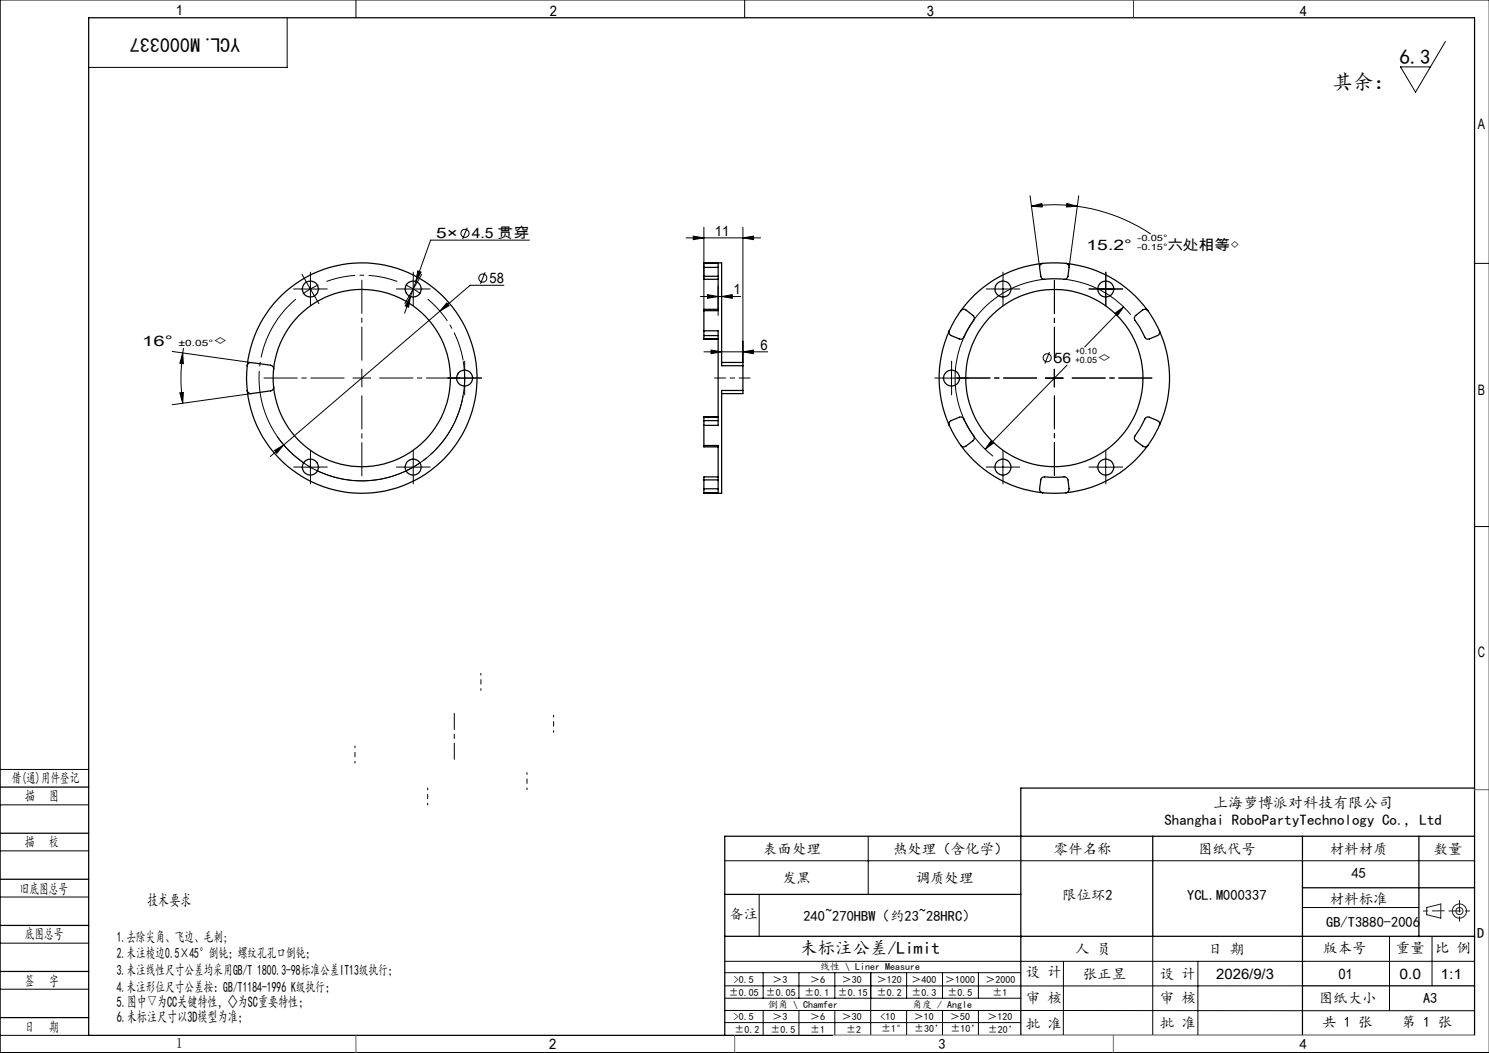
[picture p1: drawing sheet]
<svg xmlns="http://www.w3.org/2000/svg" width="420mm" height="297mm" viewBox="0 0 420 297" stroke-linecap="round" stroke-linejoin="round" font-family="sans-serif">
<g fill="none" stroke="#000" stroke-width=".28">
<path d="M100.4 0v5M210 0v5M420 0h-419.9v297h419.9M81 5v14h-56M407.7 11.7l-8.4 14.3-4.3-7.1h8.5M290.5 55.2l2.7 20.2M290.9 58.2l3-.8 .1 1zM290.9 58.2l6-.5 6.9 .5M300.9 57.4l2.9 .8-3 .2zM303.8 58.2a49.7 49.7 0 0 1 20.8 7.8M304.3 55.2l-2.7 20.2M86.3 79.4l1.3 2.1"/>
<path d="M87.6 79v5M116.6 79v5M117.3 79.4l-1.5 4.2M117.8 76.4l1 .4-1.5 2.6zM131.8 64.2l-1.3 3.2M136.8 76.8l-1.3 3.2M149.3 67.7h-27.8l-4.2 11.7M193.5 67.1h21.1M195.5 66.6l3 .5-3 .5zM198.5 64.1v23.1M209.5 67.1l3-.5v1zM209.5 64.1v38.1"/>
<path d="M282.9 79v5M294.6 78.8a28 28 0 0 0-24.1 20 28 28 0 0 0 9.6 29.9M300.1 78.8a28 28 0 0 1 18.8 10M311.9 79v5M415.9 74.3h4.1M48.6 99.1l22.3 3.2M51.5 99.6l.2 3-1-.1zM51.5 99.6l-.5 6 .1 3.1 .4 5M51.8 98.2l-.3 1.4M85.1 81.5h5M87.6 81.5l-2.2 1.4M87.6 81.5l1.2 2.2"/>
<path d="M89.8 80.4l-2.2 1.1M114.1 81.5h5M115.8 83.6l-1.7 4.8M115.8 83.6l-.5 3-1-.3zM124.1 87.8l-47.9 41M126 85.4l.7 .8-2.6 1.6zM142.1 80.5h-9.5l-8.5 7.3M197.6 83.6h11.3M198.5 99.2h18M199.6 83.1l3 .5-3 .5zM200.6 98.7l3 .5-3 .6zM202.6 80.6v8.4"/>
<path d="M203.6 83.6l3-.5v1zM209.5 99.2l3-.5v1.1zM280.4 81.5h5M296 99.3l-1.3 3.2M309.4 81.5h5M314.5 88.4l2.4-1.8-1.7 2.5zM316.9 86.6l-10.9 11.3M50.7 110.8l1-.1-.2 3zM70.9 111l-22.3 3.2M128.6 106.6h5M130.7 101.9a29 29 0 0 1-17.8 31.6 29 29 0 0 1-34.7-10.3M131.1 104.1v5"/>
<path d="M265.9 106.6h5M268.4 104.1v5M294.9 106.6h5M297.4 104.1v5M301 103l-23.1 23.7M77.4 127.1l2.6-1.6-1.9 2.3zM85.1 131.8h5M87.6 129.3v5M114.1 131.8h5M116.6 129.3v5M279.6 124.2l.7 .7-2.4 1.8zM280.4 131.8h5"/>
<path d="M282.9 129.3v5M309.4 131.8h5M311.9 129.3v5M415.9 148.5h4.1M0 217h25M0 227h25M0 240h25M244.9 236v16.3M0 253h25M204.4 242.8h211.5M214.1 252.4v11.8M367.4 256h32.8"/>
<path d="M0 266h25M0 279h25M204.4 271.1h211.5M204.4 278.1h163M204.4 274.4h83.5M215.3 274.4v7.1M225.4 274.4v7.1M235.5 274.4v7.1M245.6 274.4v17.6M255.7 274.4v7.1M265.9 274.4v7.1M276 274.4v7.1"/>
<path d="M300 271.1l-.1 21M325.2 264.1v27.9M337.9 271.1v20.9M391.9 264.1v21M403.9 264.1v14M0 292h25M204.4 285l211.5 .1M204.4 288.4h83.5M204.5 281.5h83.5M215.3 285v7M225.4 285v7M235.5 285v7"/>
<path d="M255.7 285v7M265.9 285v7M276 285v7M287.9 292h128"/>
<circle cx="131.1" cy="65.8" r="1.15"/>
<circle cx="136.2" cy="78.4" r="1.14"/>
<circle cx="295.4" cy="100.9" r="1.14"/>
</g>
<path d="M116.6 81.5l-2.2-1.1M116.6 81.5l2.1 1.3M131.1 106.6l-.1-2.5M131.1 106.6l-.1 2.5" fill="none" stroke="#000" stroke-width=".28" stroke-dasharray="30.5 1.3 1.3 1.3" stroke-linecap="butt"/>
<path d="M112 79.4a29 29 0 0 0-19.9 0M130.6 101.6a29 29 0 0 0-9.9-17.2" fill="none" stroke="#000" stroke-width=".28" stroke-dasharray="30.5 1.3 1.3 1.3" stroke-dashoffset="22.2" stroke-linecap="butt"/>
<path d="M83.5 84.4a29 29 0 0 0 4.1 47.3 29 29 0 0 0 43-20.1" fill="none" stroke="#000" stroke-width=".28" stroke-dasharray="30.5 1.3 1.3 1.3" stroke-dashoffset="10.9" stroke-linecap="butt"/>
<g fill="none" stroke="#191924" stroke-width=".28">
<path d="M402.4 256l4-1v4l-4-1z"/>
<circle cx="411.7" cy="257" r="1"/>
<circle cx="411.7" cy="257" r="2"/>
</g>
<path d="M211.6 106.6h-10" fill="none" stroke="#000" stroke-width=".28" stroke-dasharray="30.5 1.3 1.3 1.3" stroke-dashoffset="27.4"/>
<g fill="none" stroke="#000" stroke-width=".28" stroke-dasharray="30.5 1.3 1.3 1.3">
<path d="M86.3 79.3l-1.1-1.9M87.6 79v-2.2M116.6 79v-2.2M117.8 79.3l1.1-1.9M282.9 79v-2.2M311.9 79v-2.2M85.1 81.5h-2.3M87.6 84v2.3M88.8 83.7l1.1 1.9M90.1 81.5h2.2M114.1 81.5h-2.3M115.3 83.7l-1.1 1.9"/>
<path d="M116.6 84v2.3M116.6 81.5l1.2-2.2M116.6 81.5l-1.3 2.2M119.1 81.5h2.2M280.4 81.5h-2.2M282.9 84v2.3M285.4 81.5h2.3M309.4 81.5h-2.2M311.9 84v2.3M314.4 81.5h2.3M102.1 106.6v-2.5M102.1 106.6h-2.5"/>
<path d="M102.1 106.6v2.5M102.1 106.6h2.5M128.6 106.6h-2.3M131.1 104.1v-2.2M131.1 109.1v2.3M131.1 106.6h2.5M131.1 106.6h-2.5M133.6 106.6h2.2M265.9 106.6h-2.2M268.4 104.1v-2.2M268.4 109.1v2.3M270.9 106.6h2.3"/>
<path d="M85.1 131.7h-2.3M87.6 129.2v-2.2M87.6 134.2v2.3M90.1 131.7h2.2M114.1 131.7h-2.3M116.6 129.2v-2.2M116.6 134.2v2.3M119.1 131.7h2.2M280.4 131.7h-2.2M282.9 129.2v-2.2M282.9 134.2v2.3M285.4 131.7h2.3"/>
<path d="M309.4 131.7h-2.2M311.9 129.2v-2.2M311.9 134.2v2.3M314.4 131.7h2.3"/>
</g>
<path d="M97.1 106.6h-22.6M102.1 101.6v-22.6M102.1 111.6v22.6M107.1 106.6h22.6M292.4 106.6h-22.5M297.4 101.6v-22.5M297.4 111.6v22.5M302.4 106.6h22.5" fill="none" stroke="#000" stroke-width=".28" stroke-dasharray="30.5 1.3 1.3 1.3" stroke-dashoffset="21.1"/>
<path d="M128.1 201.2v13" fill="none" stroke="#000" stroke-width=".28" stroke-dasharray="30.5 1.3 1.3 1.3" stroke-dashoffset="25.9"/>
<path d="M135.6 194.7v-4.8M100.1 215.2v-4.8M156.2 206.6v-4.9M120.6 227.1v-4.8M148.6 222.7v-4.8" fill="none" stroke="#000" stroke-width=".28" stroke-dasharray="30.5 1.3 1.3 1.3" stroke-dashoffset="30"/>
<g fill="none" stroke="#000" stroke-width=".35">
<path d="M25 5h390.9v287h-390.9zM198.5 74.3h4.1v13.3h-4.1M198.5 74.3v-.1h5.1v28.9h5.9M198.5 74.3v1.1M198.5 77.9v.9h4.1M198.5 75.4v2.5M198.5 75.4h4.1M198.5 77.9h4.1M294.1 74.3a1.03 1.03 0 0 0-.9 1.1l.4 2.5a.97 .97 0 0 0 1 .9l2.1-.2 3.4 .2a1.04 1.04 0 0 0 1.1-.9l.4-2.5a1.03 1.03 0 0 0-.9-1.1M294.1 74.3l2.5-.1 4.1 .1M294.1 74.3a32.4 32.4 0 0 0-23.1 13.3M300.7 74.3a32.6 32.6 0 0 1 23.1 13.3"/>
<path d="M198.5 87.6v5.7M198.5 93.3h4.1v26.7h-4.1M198.5 93.3v1.3M198.5 95.6l4.1 .1M198.5 94.6h4.1M198.5 95.6h4.1M198.5 94.6v1M202.6 87.2h-4.1v.4M267.8 93.3a32.4 32.4 0 0 0 0 26.7M271 87.6a1.04 1.04 0 0 1 1.5-.2l1.9 1.6a.99 .99 0 0 1 .2 1.3l-2.7 4.8a.97 .97 0 0 1-1.3 .5l-2.3-1a1.05 1.05 0 0 1-.5-1.3M271 87.6l-1.8 2.8-1.4 2.9M323.8 87.6a1.07 1.07 0 0 0-1.5-.2l-1.9 1.6a.99 .99 0 0 0-.3 1.3l1.6 2.3 1.2 2.5a1 1 0 0 0 1.3 .5l2.3-1a.98 .98 0 0 0 .5-1.3"/>
<path d="M323.8 87.6l1.7 2.8 1.5 2.9M327 93.3a32.4 32.4 0 0 1 0 26.7M69.7 103.1a.97 .97 0 0 1 1.2-.8l5.4 .7a1.03 1.03 0 0 1 .9 1.1M69.7 103.1a28.9 28.9 0 0 0 0 7M69.7 103.1a32.5 32.5 0 0 1 49.6-24 32.5 32.5 0 0 1 0 55.1 32.5 32.5 0 0 1-49.6-24.1M77.2 109.1a.97 .97 0 0 1-.9 1.1l-5.4 .8a1.03 1.03 0 0 1-1.2-.9M77.2 104.1l-.2 1.9 .2 3.1M77.2 104.1a25 25 0 0 1 38.1-18.7 25 25 0 0 1 0 42.4 25 25 0 0 1-38.1-18.7M198.5 120v5.7M198.5 118.6v1.4M198.5 118.6h4.1M198.5 117.7h4.1"/>
<path d="M202.6 117.6h-4.1v1M203.6 102.2h5.9v.9M209.5 110.1h-5.9v29h-5.1v-.1M209.5 103.1v7M209.5 110.1v.9h-5.9M267.8 120a1.05 1.05 0 0 1 .5-1.4l2.3-.9a.97 .97 0 0 1 1.3 .5l2.7 4.7a.99 .99 0 0 1-.2 1.4l-1.9 1.5a.99 .99 0 0 1-1.5-.1M267.8 120l1.4 2.9 1.8 2.8M327 120a.98 .98 0 0 0-.5-1.4l-2.3-.9a1 1 0 0 0-1.3 .5l-1.2 2.4-1.6 2.3a.99 .99 0 0 0 .3 1.4l1.9 1.5a1.02 1.02 0 0 0 1.5-.1M327 120l-1.5 2.9-1.7 2.8M198.5 125.7h4.1v13.3h-4.1M198.5 125.7v.3h4.1M198.5 137.9v1.1"/>
<path d="M198.5 135.4v2.5M198.5 137.9h4.1M198.5 135.4h4.1M202.6 134.5h-4.1v.9M271 125.7a32.7 32.7 0 0 0 23.1 13.3M294.1 139a1.03 1.03 0 0 1-.9-1.1l.4-2.5a.97 .97 0 0 1 1-.9l2.8 .2 2.7-.2a1.04 1.04 0 0 1 1.1 .9l.4 2.5a1.03 1.03 0 0 1-.9 1.1M294.1 139l2.5 .1 4.1-.1M323.8 125.7a32.9 32.9 0 0 1-23.1 13.3M0 222h25M0 235h25M325.2 235.9v28.2M367.4 235.9v56.1"/>
<path d="M400.2 235.9v28.3M415.9 235.9h-211.5v56.1M415.9 222.3h-128v69.7M0 248h25M204.4 252.3h83.5M367.4 250.4h48.5M0 261h25M0 274h25M204.4 264.1h211.5M367.4 278.1h48.5M0 287h25"/>
<circle cx="87.5" cy="81.5" r="2.26"/>
<circle cx="116.6" cy="81.5" r="2.25"/>
<circle cx="282.9" cy="81.5" r="2.25"/>
<circle cx="311.9" cy="81.5" r="2.25"/>
<circle cx="131.1" cy="106.6" r="2.25"/>
<circle cx="268.4" cy="106.6" r="2.25"/>
<circle cx="297.4" cy="106.6" r="25"/>
<circle cx="87.5" cy="131.8" r="2.26"/>
<circle cx="116.6" cy="131.8" r="2.25"/>
<circle cx="282.9" cy="131.8" r="2.25"/>
<circle cx="311.9" cy="131.8" r="2.25"/>
</g>
<path d="M407.4 256.9l-5.9 .1M408.7 256.9h6M411.7 253.9v6" fill="none" stroke="#191924" stroke-width=".28" stroke-dasharray="6.3 1.3 1.3 1.3" stroke-dashoffset="3"/>
<path d="M235 292h180.9" fill="none" stroke="#c0c0c0" stroke-width=".28"/>
<path d="M319.7 0v5M415.9 222.7h4.1M100.4 292v5M207.2 292v5M314 292v5" fill="none" stroke="#00f" stroke-width=".28"/>
<path d="M406.4 255h.1" fill="none" stroke="#0ff" stroke-width=".28"/>
<g fill="#000">
<path d="M51.5 99.6l.2 3-1-.1zM50.7 110.8l1-.1-.2 3zM77.4 127.1l.7 .7 1.9-2.3zM126 85.4l-1.9 2.4 2.6-1.6zM115.8 83.6l-1.5 2.7 1 .3zM117.8 76.4l-.5 3 1.5-2.6zM279.6 124.2l-1.7 2.5 2.4-1.8zM314.5 88.4l.7 .7 1.7-2.5zM300.9 57.4l2.9 .8-3 .2zM290.9 58.2l3-.8 .1 1z"/>
<path d="M209.5 99.2l3-.5v1.1zM200.6 98.7l3 .5-3 .6zM203.6 83.6l3-.5v1zM199.6 83.1l3 .5-3 .5zM209.5 67.1l3-.5v1zM195.5 66.6l3 .5-3 .5z"/>
</g>
<g font-size="5.8">
<text x="394.8" y="18">6.3</text>
<text x="375.8" y="25.2">其余：</text>
</g>
<text font-size="5.6" x="67.7" y="10.6" transform="rotate(-180 67.7 10.6)">YCL.M000337</text>
<text font-size="4.9" x="225.7" y="269">未标注公差/Limit</text>
<text font-size="4.7" x="41.5" y="255.5">技术要求</text>
<g font-size="4.2">
<text x="342.2" y="227.9">上海萝博派对科技有限公司</text>
<text x="328.5" y="232.8">Shanghai RoboPartyTechnology Co., Ltd</text>
<text x="32.9" y="284.1">5.图中▽为CC关键特性，◇为SC重要特性；</text>
<text x="32.9" y="288.3">6.未标注尺寸以3D模型为准；</text>
</g>
<g font-size="4.1">
<text x="49.6" y="4.3">1</text>
<text x="155.1" y="4.6">2</text>
<text x="261.4" y="4.6">3</text>
<text x="366.6" y="4.6">4</text>
<text x="416.9" y="36.3">A</text>
<text x="123.1" y="67.3">5×</text>
<text x="133.1" y="67.3">4.5 贯穿</text>
<text x="201.7" y="66.5">11</text>
<text x="306.5" y="70.5">15.2°</text>
<text x="329.3" y="70.5">六处相等◇</text>
<text x="138.1" y="79.9">58</text>
<text x="206.9" y="83">1</text>
<text x="40.1" y="97.6">16°</text>
<text x="60.1" y="97.6">◇</text>
<text x="214.5" y="98.7">6</text>
<text x="297.3" y="102.4">56</text>
<text x="309.5" y="102.4">◇</text>
<text x="416.9" y="111.3">B</text>
<text x="416.9" y="185.3">C</text>
<text x="3.3" y="220.9">借(通)用件登记</text>
<text x="7.1" y="226">描</text>
<text x="13.9" y="226">图</text>
<text x="7" y="238.9">描</text>
<text x="13.8" y="238.9">校</text>
<text x="215.3" y="240.8">表面处理</text>
<text x="251.9" y="240.8">热处理（含化学）</text>
<text x="297.3" y="240.8">零件名称</text>
<text x="337.9" y="240.8">图纸代号</text>
<text x="375.1" y="240.8">材料材质</text>
<text x="404.4" y="240.8">数量</text>
<text x="220.6" y="249">发黑</text>
<text x="258.3" y="249">调质处理</text>
<text x="381.2" y="247.7">45</text>
<text x="5.6" y="252">旧底图总号</text>
<text x="299.6" y="253.7">限位环2</text>
<text x="334.9" y="253.7">YCL.M000337</text>
<text x="375.1" y="254.9">材料标准</text>
<text x="205.7" y="259.3">备注</text>
<text x="226.6" y="259.7">240~270HBW（约23~28HRC）</text>
<text x="374.1" y="261.4">GB/T3880-2006</text>
<text x="7" y="265">底图总号</text>
<text x="32.9" y="265.6">1.去除尖角、飞边、毛刺;</text>
<text x="303.3" y="269">人 员</text>
<text x="340.8" y="269">日 期</text>
<text x="373.2" y="268.7">版本号</text>
<text x="393.7" y="268.7">重量</text>
<text x="404.8" y="268.7">比 例</text>
<text x="416.7" y="264.6">D</text>
<text x="32.9" y="270.3">2.未注棱边0.5×45°倒钝；螺纹孔孔口倒钝；</text>
<text x="32.9" y="275.1">3.未注线性尺寸公差均采用GB/T 1800.3-98标准公差IT13级执行；</text>
<text x="289.3" y="275.5">设 计</text>
<text x="7" y="278">签</text>
<text x="13.8" y="278">字</text>
<text x="32.9" y="279.8">4.未注形位尺寸公差按：GB/T1184-1996 K级执行；</text>
<text x="305.4" y="276">张正昱</text>
<text x="327.2" y="276">设 计</text>
<text x="343.1" y="276">2026/9/3</text>
<text x="377.5" y="276">01</text>
<text x="394.8" y="276">0.0</text>
<text x="406.3" y="276">1:1</text>
<text x="289.3" y="283">审 核</text>
<text x="327.2" y="282.9">审 核</text>
<text x="372" y="283">图纸大小</text>
<text x="401.4" y="283">A3</text>
<text x="7" y="291">日</text>
<text x="13.8" y="291">期</text>
<text x="289.3" y="290.1">批 准</text>
<text x="327.2" y="290">批 准</text>
<text x="373" y="289.8">共 1 张</text>
<text x="395.4" y="289.8">第 1 张</text>
<text x="49.6" y="295.6">1</text>
<text x="154.9" y="296">2</text>
<text x="264.7" y="296">3</text>
<text x="366.6" y="296">4</text>
</g>
<g font-size="2.8">
<text x="231.3" y="273.6">线性 \ Liner Measure</text>
<text x="205.6" y="280.8">±0.05</text>
<text x="207" y="277.2">&gt;0.5</text>
<text x="216" y="280.8">±0.05</text>
<text x="217.9" y="277.2">＞3</text>
<text x="227" y="280.8">±0.1</text>
<text x="228.5" y="277.2">＞6</text>
<text x="236.3" y="280.8">±0.15</text>
<text x="237.5" y="277.2">＞30</text>
<text x="247.4" y="277.2">＞120</text>
<text x="247.4" y="280.8">±0.2</text>
<text x="257.1" y="277.2">＞400</text>
<text x="257.1" y="280.8">±0.3</text>
<text x="266.6" y="277.2">＞1000</text>
<text x="267.3" y="280.8">±0.5</text>
<text x="278" y="277.2">＞2000</text>
<text x="279.9" y="280.8">±1</text>
<text x="207" y="287.8">&gt;0.5</text>
<text x="216.6" y="284.3">倒角 \ Chamfer</text>
<text x="217.9" y="287.8">＞3</text>
<text x="228.5" y="287.8">＞6</text>
<text x="237.5" y="287.8">＞30</text>
<text x="248.4" y="287.8">&lt;10</text>
<text x="257.3" y="284.3">角度 / Angle</text>
<text x="257.8" y="287.8">＞10</text>
<text x="268" y="287.8">＞50</text>
<text x="278.5" y="287.8">＞120</text>
<text x="207.1" y="291.3">±0.2</text>
<text x="217.3" y="291.3">±0.5</text>
<text x="228.5" y="291.3">±1</text>
<text x="238.7" y="291.3">±2</text>
<text x="248.6" y="291.1">±1°</text>
<text x="257.8" y="291.1">±30’</text>
<text x="268.1" y="291.1">±10’</text>
<text x="278.6" y="291.2">±20’</text>
</g>
<g font-size="2.4">
<text x="320.8" y="68.1">-0.05°</text>
<text x="320.8" y="70.5">-0.15°</text>
<text x="50.3" y="97.6">±0.05°</text>
<text x="303.4" y="99.9">+0.10</text>
<text x="303.4" y="102.4">+0.05</text>
</g>
</svg>
